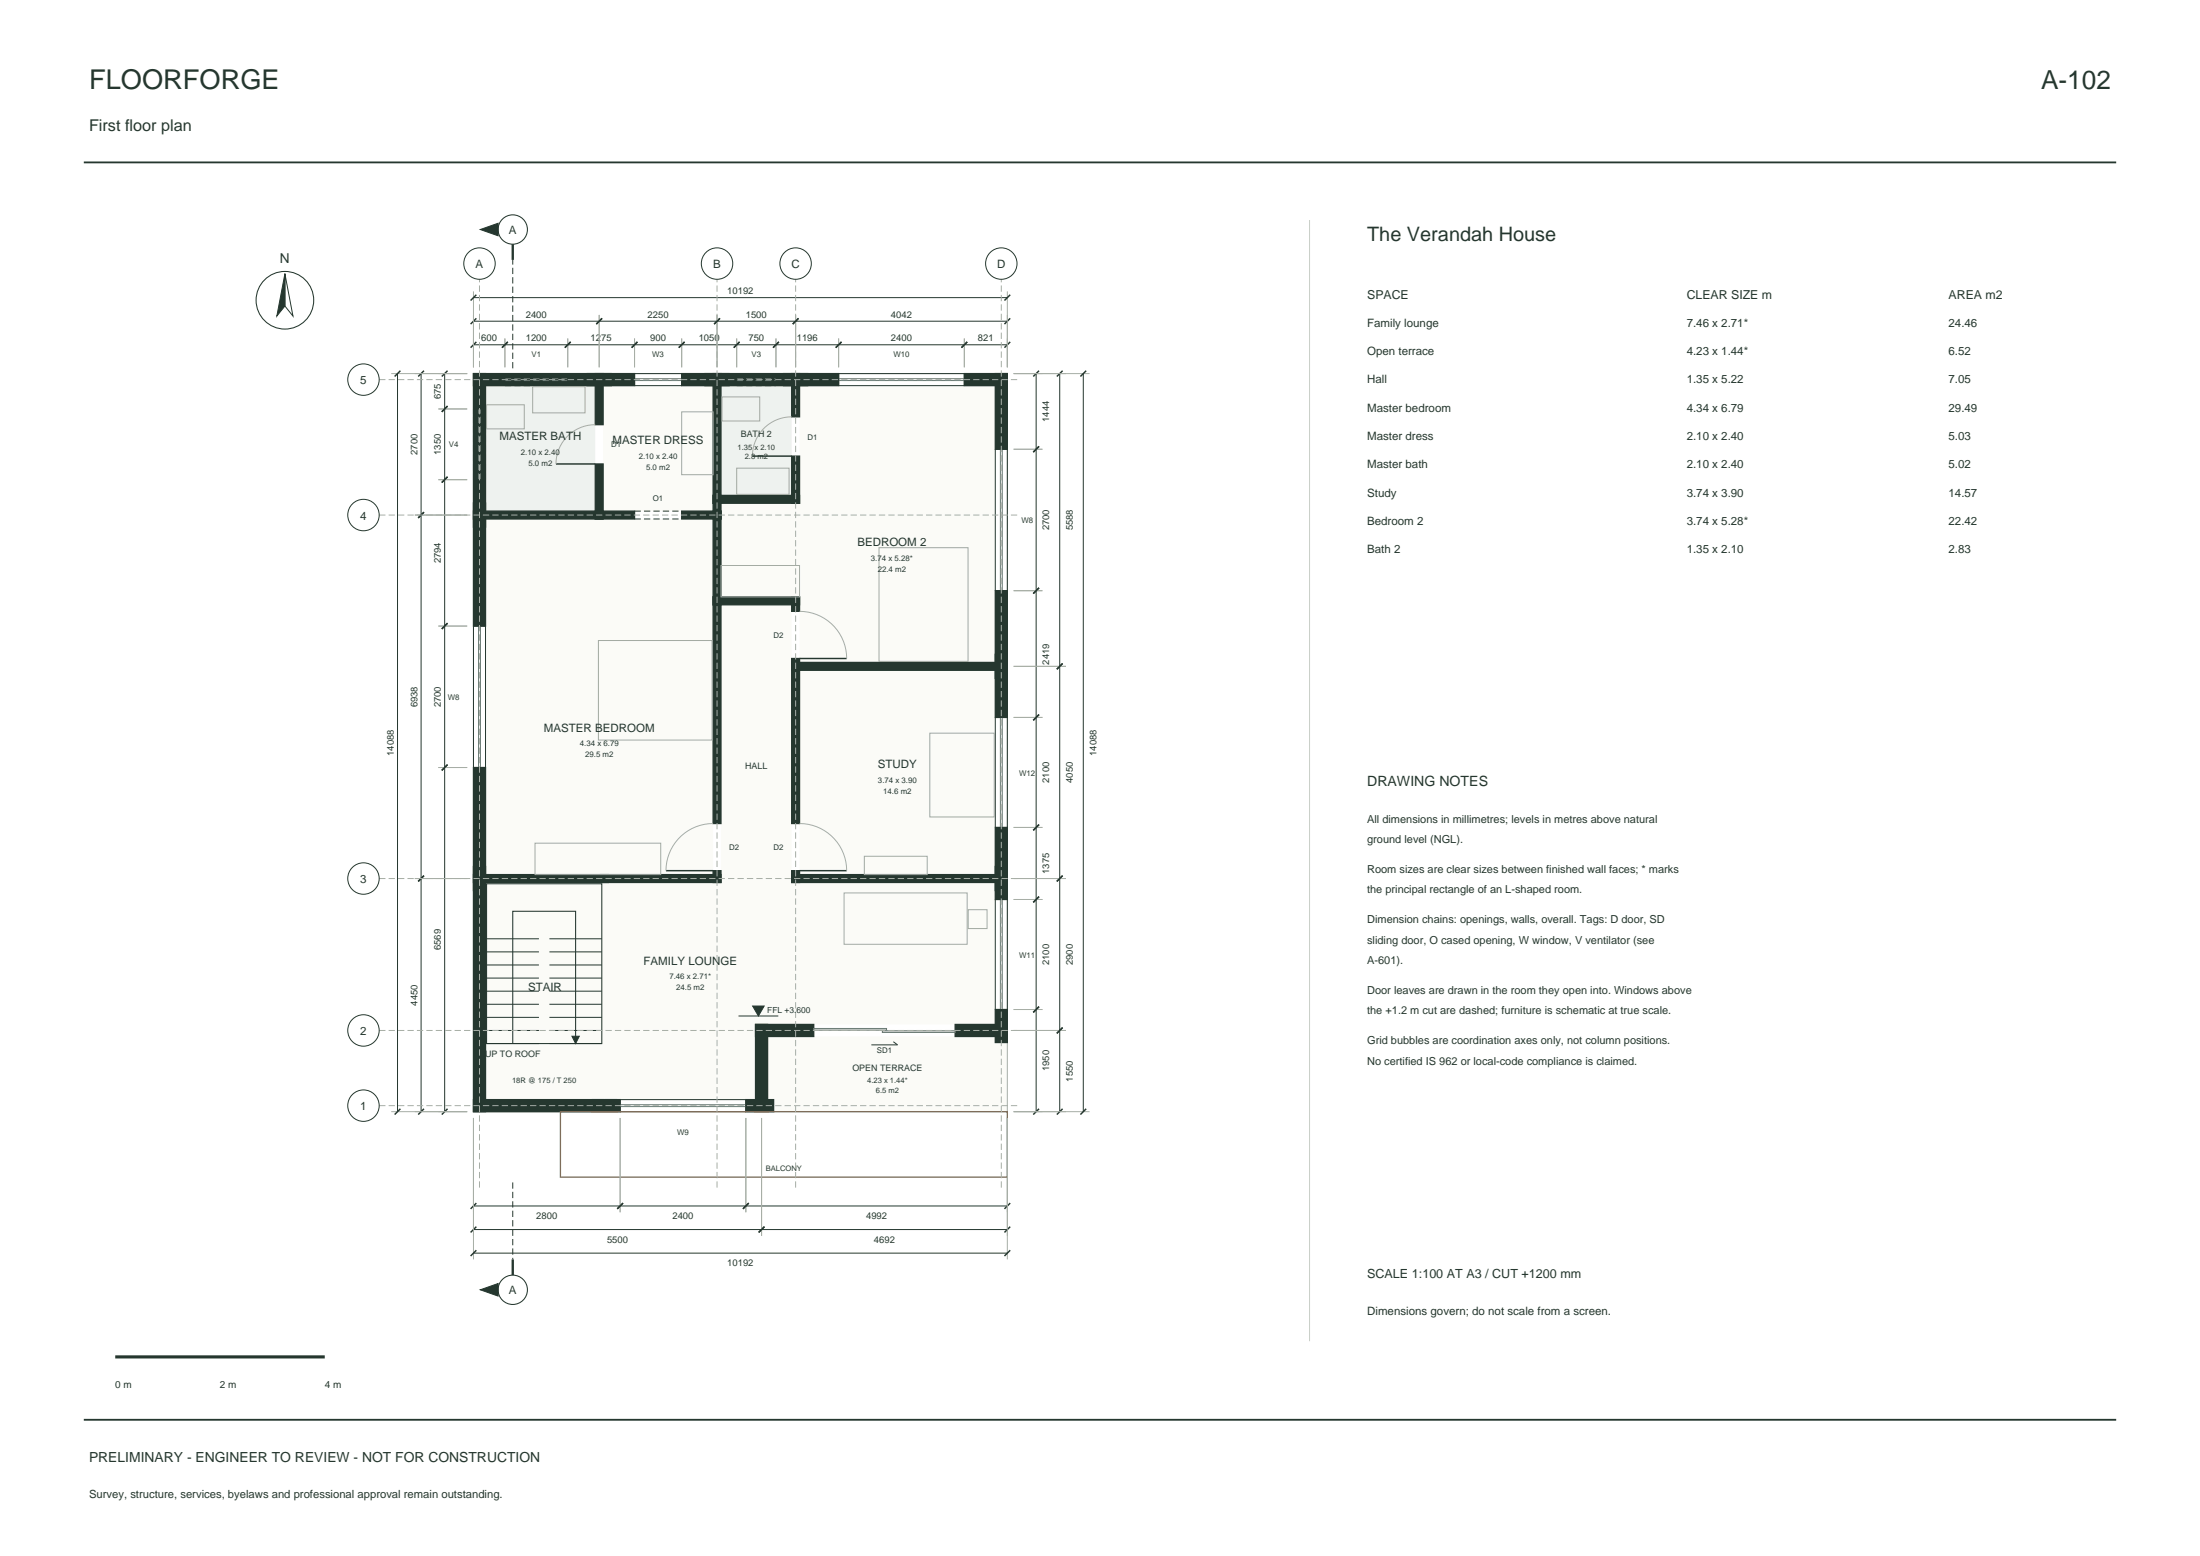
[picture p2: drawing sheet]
<svg xmlns="http://www.w3.org/2000/svg" width="420mm" height="297mm" viewBox="0 0 420 297" stroke-linecap="round" stroke-linejoin="round" font-family="sans-serif">
<path d="M16 31h388M16 271h388" fill="none" stroke="#25372f" stroke-width=".35"/>
<g fill="#fbfbf7">
<path d="M92.7 168.4h22.7v41.5h-22.7z" fill-rule="evenodd"/>
<path d="M115.4 168.4h22.2v-.7h13.5v.7h38.9v27.1h-45.8v14.4h-28.8z" fill-rule="evenodd"/>
<path d="M146.5 197.8h43.5v1.2h2.3v13.2h-44.6v-2.3h-1.2z" fill-rule="evenodd"/>
<path d="M137.6 115.4h13.5v52.3h-13.5z" fill-rule="evenodd"/>
<path d="M92.7 99.1h43.4v67.8h-43.4z" fill-rule="evenodd"/>
<path d="M115.1 73.6h21v24h-21z" fill-rule="evenodd"/>
</g>
<path d="M92.7 73.6h20.9v24h-20.9z" fill-rule="evenodd" fill="#eef2ef"/>
<g fill="#fbfbf7">
<path d="M152.6 127.9h37.4v39h-37.4z" fill-rule="evenodd"/>
<path d="M152.6 73.6h37.4v52.8h-37.4v-12.5h-15v-17.8h15z" fill-rule="evenodd"/>
</g>
<path d="M137.6 73.6h13.5v21h-13.5z" fill-rule="evenodd" fill="#eef2ef"/>
<path d="M90.4 71.3h101.9v140.9h-101.9zM151.1 79.6a7.5 7.5 0 0 0-7.5 7.5M113.6 81.1a7.5 7.5 0 0 0-7.5 7.5M152.6 116.7a9 9 0 0 1 9 9M136.1 157.2a9 9 0 0 0-9 9M152.6 157.2a9 9 0 0 1 9 9" fill="none" stroke="#a8afa4" stroke-width=".19"/>
<path d="M92.9 168.7h22v30.5h-22z" fill="none" stroke="#25372f" stroke-width=".2"/>
<g fill="#25372f" stroke="#25372f" stroke-width=".25">
<path d="M90.4 165.4h2.3v46.8h-2.3z" fill-rule="evenodd"/>
<path d="M90.4 209.9h27.3v2.3h-27.3z" fill-rule="evenodd"/>
<path d="M90.4 96h2.3v23.5h-2.3z" fill-rule="evenodd"/>
<path d="M90.4 146.5h2.3v23.5h-2.3z" fill-rule="evenodd"/>
<path d="M90.4 166.9h25.7v1.5h-25.7z" fill-rule="evenodd"/>
<path d="M90.4 71.3h2.3v29.3h-2.3z" fill-rule="evenodd"/>
<path d="M90.4 97.6h24.7v1.5h-24.7z" fill-rule="evenodd"/>
<path d="M90.4 71.3h26.3v2.3h-26.3z" fill-rule="evenodd"/>
<path d="M113.6 88.6h1.5v10.5h-1.5z" fill-rule="evenodd"/>
<path d="M113.6 71.3h1.5v9.8h-1.5z" fill-rule="evenodd"/>
<path d="M130.1 97.6h7.5v1.5h-7.5z" fill-rule="evenodd"/>
<path d="M113.6 97.6h7.5v1.5h-7.5z" fill-rule="evenodd"/>
<path d="M130.1 71.3h9.1v2.3h-9.1z" fill-rule="evenodd"/>
<path d="M112.1 71.3h9v2.3h-9z" fill-rule="evenodd"/>
<path d="M142.4 209.9h5.3v2.3h-5.3z" fill-rule="evenodd"/>
<path d="M113.1 209.9h5.3v2.3h-5.3z" fill-rule="evenodd"/>
<path d="M114.6 166.9h23v1.5h-23z" fill-rule="evenodd"/>
<path d="M136.1 113.9h1.5v43.3h-1.5z" fill-rule="evenodd"/>
<path d="M136.1 166.2h1.5v2.2h-1.5z" fill-rule="evenodd"/>
<path d="M136.1 97.6h1.5v17.8h-1.5z" fill-rule="evenodd"/>
<path d="M136.1 113.9h16.5v1.5h-16.5z" fill-rule="evenodd"/>
<path d="M136.1 94.6h1.5v4.5h-1.5z" fill-rule="evenodd"/>
<path d="M136.1 71.3h1.5v24.8h-1.5z" fill-rule="evenodd"/>
<path d="M136.1 94.6h16.5v1.5h-16.5z" fill-rule="evenodd"/>
<path d="M134.6 71.3h19.6v2.3h-19.6z" fill-rule="evenodd"/>
<path d="M144.2 195.5h2.3v16.7h-2.3z" fill-rule="evenodd"/>
<path d="M144.2 195.5h11.2v2.3h-11.2z" fill-rule="evenodd"/>
<path d="M182.3 195.5h10v2.3h-10z" fill-rule="evenodd"/>
<path d="M151.1 126.4h1.5v30.8h-1.5z" fill-rule="evenodd"/>
<path d="M151.1 166.2h1.5v2.2h-1.5z" fill-rule="evenodd"/>
<path d="M151.1 166.9h41.2v1.5h-41.2z" fill-rule="evenodd"/>
<path d="M151.1 113.9h1.5v2.8h-1.5z" fill-rule="evenodd"/>
<path d="M151.1 125.7h1.5v2.2h-1.5z" fill-rule="evenodd"/>
<path d="M151.1 126.4h41.2v1.5h-41.2z" fill-rule="evenodd"/>
<path d="M151.1 87.1h1.5v9h-1.5z" fill-rule="evenodd"/>
<path d="M151.1 71.3h1.5v8.3h-1.5z" fill-rule="evenodd"/>
<path d="M149.6 71.3h10.5v2.3h-10.5z" fill-rule="evenodd"/>
<path d="M184.1 71.3h8.2v2.3h-8.2z" fill-rule="evenodd"/>
<path d="M190 165.4h2.3v6.3h-2.3z" fill-rule="evenodd"/>
<path d="M190 192.7h2.3v6.3h-2.3z" fill-rule="evenodd"/>
<path d="M190 124.9h2.3v12h-2.3z" fill-rule="evenodd"/>
<path d="M190 157.9h2.3v12.1h-2.3z" fill-rule="evenodd"/>
<path d="M190 112.7h2.3v16.8h-2.3z" fill-rule="evenodd"/>
<path d="M190 71.3h2.3v14.4h-2.3z" fill-rule="evenodd"/>
</g>
<path d="M106.1 88.6h7.5M143.6 87.1h7.5M152.6 125.7h9M127.1 166.2h9M152.6 166.2h9" fill="none" stroke="#25372f" stroke-width=".28"/>
<path d="M121.1 97.6h9M121.1 99.1h9" fill="none" stroke="#25372f" stroke-width=".19" stroke-dasharray="1.2 .6" stroke-linecap="butt"/>
<g fill="#e3ebea" stroke="#5f7d78" stroke-width=".19">
<path d="M155.4 196.3h13.9v.3h-13.9z" fill-rule="evenodd"/>
<path d="M168.5 196.8h13.8v.3h-13.8z" fill-rule="evenodd"/>
</g>
<g fill="none" stroke="#25372f" stroke-width=".19">
<path d="M54.4 52.3l1.5 8-1.5-1.9zM90.4 56.8h101.9M75.9 71.3v140.9M80.4 71.3v140.9M84.9 71.3v140.9M90.4 78.1h2.3M90.4 65.8h101.9M90.4 61.3h101.9M96.4 71.3v2.3M108.4 71.3v2.3M121.1 71.3h9v2.3h-9zM140.6 71.3v2.3"/>
<path d="M148.1 71.3v2.3M160.1 71.3h24v2.3h-24zM197.8 71.3v140.9M202.3 71.3v140.9M206.8 71.3v140.9M90.4 91.6h2.3M190 85.7h2.3v27h-2.3zM90.4 119.5h2.3v27h-2.3zM190 136.9h2.3v21h-2.3zM92.9 179.2h10M104.9 179.2h10M190 171.7h2.3v21h-2.3z"/>
<path d="M92.9 199.2h10M92.9 196.7h10M92.9 194.2h10M92.9 191.7h10M92.9 189.2h10M92.9 186.7h10M92.9 184.2h10M92.9 181.7h10M104.9 199.2h10M104.9 196.7h10M104.9 194.2h10M104.9 191.7h10"/>
<path d="M104.9 189.2h10M104.9 186.7h10M104.9 184.2h10M104.9 181.7h10M141 193.9h7.6M170.5 198.8l.8 .6h-5M118.4 209.9h24v2.3h-24zM90.4 230.2h101.9M90.4 234.7h101.9M90.4 239.2h101.9"/>
<circle cx="91.5" cy="50.3" r="3"/>
<circle cx="136.9" cy="50.3" r="3"/>
<circle cx="151.9" cy="50.3" r="3"/>
<circle cx="191.2" cy="50.3" r="3"/>
<circle cx="69.4" cy="72.5" r="3"/>
<circle cx="69.4" cy="98.3" r="3"/>
<circle cx="69.4" cy="167.7" r="3"/>
<circle cx="69.4" cy="196.7" r="3"/>
<circle cx="69.4" cy="211" r="3"/>
</g>
<g fill="none" stroke="#5f7d78" stroke-width=".19">
<path d="M121.1 72.3h9M121.1 72.6h9M160.1 72.3h24M160.1 72.6h24M191 85.7v27M191.3 85.7v27M91.4 119.5v27M91.7 119.5v27M191 136.9v21M191.3 136.9v21M191 171.7v21M191.3 171.7v21"/>
<path d="M118.4 211.2h24M118.4 210.9h24"/>
</g>
<path d="M96.4 71.3h12M96.4 73.6h12M97.9 70.3v-20.7M140.6 71.3h7.5M140.6 73.6h7.5M90.4 91.6v-13.5M92.7 91.6v-13.5M97.9 225.7v14.7" fill="none" stroke="#25372f" stroke-width=".19" stroke-dasharray="1.2 .6" stroke-linecap="butt"/>
<path d="M96.4 72.3h12M96.4 72.6h12M140.6 72.3h7.5M140.6 72.6h7.5M91.4 91.6v-13.5M91.7 91.6v-13.5" fill="none" stroke="#5f7d78" stroke-width=".19" stroke-dasharray="1.2 .6" stroke-linecap="butt"/>
<g fill="none" stroke="#25372f" stroke-width=".2">
<path d="M97.9 199.2v-25.3h12v25.3"/>
<circle cx="54.4" cy="57.3" r="5.5"/>
<circle cx="97.9" cy="43.8" r="2.8"/>
<circle cx="97.9" cy="246.2" r="2.8"/>
</g>
<g fill="#25372f" stroke="#25372f" stroke-width=".19">
<path d="M109.2 197.8h1.4l-.7 1.4z"/>
<path d="M143.7 192h2.2l-1.1 1.9z"/>
<path d="M91.7 246.2l3.4-1.2v2.4z"/>
<path d="M91.7 43.8l3.4-1.2v2.4z"/>
<path d="M54.4 52.3v6.1l-1.6 1.9z"/>
</g>
<g fill="none" stroke="#a3aaa1" stroke-width=".19">
<path d="M92.9 77.3h7.2v4.6h-7.2zM101.7 73.8h10v5h-10zM130.1 78.6h6v12h-6zM137.8 75.8h7.2v4.6h-7.2zM140.6 89.4h10v5h-10zM137.6 107.9h15v6h-15zM167.8 104.5h17v21.7h-17zM114.2 122.3h21.7v19h-21.7zM177.5 139.9h12.3v16h-12.3zM102.1 160.9h24v6h-24zM161.1 170.4h23.5v9.8h-23.5zM165 163.4h12v3.5h-12z"/>
<path d="M184.8 173.6h3.6v3.6h-3.6z"/>
</g>
<path d="M107 212.2h85.3v12.5h-85.3z" fill="none" stroke="#9e653f" stroke-width=".25"/>
<g fill="none" stroke="#a8afa4" stroke-width=".19">
<path d="M90.4 55.6v14.5M192.3 55.6v14.5M74.7 71.3h14.5M83.7 78.1h5.5M96.4 64.6v5.5M108.4 64.6v5.5M114.4 60.1v10M121.1 64.6v5.5M130.1 64.6v5.5M136.9 60.1v10M140.6 64.6v5.5M148.1 64.6v5.5"/>
<path d="M151.9 60.1v10M160.1 64.6v5.5M184.1 64.6v5.5M193.5 71.3h14.5M79.2 98.3h10M83.7 91.6h5.5M193.5 85.7h5.5M83.7 119.5h5.5M193.5 112.7h5.5M193.5 136.9h5.5M193.5 127.2h10M83.7 146.5h5.5"/>
<path d="M193.5 157.9h5.5M79.2 167.7h10M193.5 167.7h10M193.5 171.7h5.5M193.5 192.7h5.5M193.5 196.7h10M74.7 212.2h14.5M90.4 213.4v27M118.4 213.4v18M142.4 213.4v18M145.4 213.4v22.5M192.3 213.4v27"/>
<path d="M193.5 212.2h14.5"/>
</g>
<g fill="none" stroke="#25372f" stroke-width=".28">
<path d="M90.9 56.3l-1.1 1.1M192.9 56.3l-1.1 1.1M76.4 70.8l-1.1 1.1M80.9 70.8l-1.1 1.1M85.4 70.8l-1.1 1.1M85.4 77.5l-1.1 1.1M90.9 65.3l-1.1 1.1M90.9 60.8l-1.1 1.1M96.9 65.3l-1.1 1.1M108.9 65.3l-1.1 1.1M114.9 60.8l-1.1 1.1M121.7 65.3l-1.1 1.1"/>
<path d="M130.7 65.3l-1.1 1.1M137.4 60.8l-1.1 1.1M141.2 65.3l-1.1 1.1M148.7 65.3l-1.1 1.1M152.4 60.8l-1.1 1.1M160.6 65.3l-1.1 1.1M184.6 65.3l-1.1 1.1M192.9 65.3l-1.1 1.1M192.9 60.8l-1.1 1.1M198.4 70.8l-1.1 1.1M202.9 70.8l-1.1 1.1M207.4 70.8l-1.1 1.1"/>
<path d="M80.9 97.8l-1.1 1.1M85.4 91l-1.1 1.1M198.4 85.2l-1.1 1.1M85.4 118.9l-1.1 1.1M198.4 112.2l-1.1 1.1M198.4 136.4l-1.1 1.1M202.9 126.6l-1.1 1.1M85.4 146l-1.1 1.1M198.4 157.4l-1.1 1.1M80.9 167.1l-1.1 1.1M198.4 171.1l-1.1 1.1M202.9 167.1l-1.1 1.1"/>
<path d="M198.4 192.1l-1.1 1.1M202.9 196.1l-1.1 1.1M76.4 211.6l-1.1 1.1M80.9 211.6l-1.1 1.1M85.4 211.6l-1.1 1.1M198.4 211.6l-1.1 1.1M202.9 211.6l-1.1 1.1M207.4 211.6l-1.1 1.1M90.9 229.6l-1.1 1.1M90.9 234.1l-1.1 1.1M90.9 238.6l-1.1 1.1M118.9 229.6l-1.1 1.1"/>
<path d="M142.9 229.6l-1.1 1.1M145.9 234.1l-1.1 1.1M192.9 229.6l-1.1 1.1M192.9 234.1l-1.1 1.1M192.9 238.6l-1.1 1.1"/>
</g>
<path d="M72.4 72.5h121.9M72.4 98.3h121.9M72.4 167.7h121.9M72.4 196.7h121.9M72.4 211h121.9M91.5 226.7v-173.4M136.9 226.7v-173.4M151.9 226.7v-173.4M191.2 226.7v-173.4" fill="none" stroke="#a8afa4" stroke-width=".19" stroke-dasharray="1.2 .6" stroke-linecap="butt"/>
<path d="M97.9 46.6v3M97.9 240.4v3" fill="none" stroke="#25372f" stroke-width=".45"/>
<path d="M250 42v214" fill="none" stroke="#c9d0c7" stroke-width=".2"/>
<path d="M22 259h40" fill="none" stroke="#25372f" stroke-width=".6"/>
<text font-size="5.2" fill="#25372f" x="17" y="17">FLOORFORGE</text>
<text font-size="5" fill="#25372f" x="389.7" y="17">A-102</text>
<text font-size="3.8" fill="#25372f" x="261" y="46">The Verandah House</text>
<text font-size="3.1" fill="#25372f" x="17" y="25">First floor plan</text>
<text font-size="2.7" fill="#25372f" x="261" y="150">DRAWING NOTES</text>
<g font-size="2.6" fill="#25372f">
<text x="53.5" y="50.1">N</text>
<text x="17" y="279">PRELIMINARY - ENGINEER TO REVIEW - NOT FOR CONSTRUCTION</text>
</g>
<text font-size="2.4" fill="#25372f" x="261" y="244">SCALE 1:100 AT A3 / CUT +1200 mm</text>
<g font-size="2.3" fill="#25372f">
<text x="261" y="57">SPACE</text>
<text x="322" y="57">CLEAR SIZE m</text>
<text x="372" y="57">AREA m2</text>
</g>
<g font-size="2.2" fill="#25372f">
<text x="97.2" y="44.7">A</text>
<text x="90.8" y="51.2">A</text>
<text x="136.2" y="51.2">B</text>
<text x="151.1" y="51.2">C</text>
<text x="190.4" y="51.2">D</text>
<text x="261" y="62.4">Family lounge</text>
<text x="322" y="62.4">7.46 x 2.71*</text>
<text x="372" y="62.4">24.46</text>
<text x="261" y="67.8">Open terrace</text>
<text x="322" y="67.8">4.23 x 1.44*</text>
<text x="372" y="67.8">6.52</text>
<text x="68.8" y="73.4">5</text>
<text x="261" y="73.2">Hall</text>
<text x="322" y="73.2">1.35 x 5.22</text>
<text x="372" y="73.2">7.05</text>
<text x="261" y="78.6">Master bedroom</text>
<text x="322" y="78.6">4.34 x 6.79</text>
<text x="372" y="78.6">29.49</text>
<text x="95.3" y="84">MASTER BATH</text>
<text x="117" y="84.8">MASTER DRESS</text>
<text x="261" y="84">Master dress</text>
<text x="261" y="89.4">Master bath</text>
<text x="322" y="84">2.10 x 2.40</text>
<text x="322" y="89.4">2.10 x 2.40</text>
<text x="372" y="84">5.03</text>
<text x="372" y="89.4">5.02</text>
<text x="261" y="94.8">Study</text>
<text x="322" y="94.8">3.74 x 3.90</text>
<text x="372" y="94.8">14.57</text>
<text x="68.8" y="99.2">4</text>
<text x="261" y="100.2">Bedroom 2</text>
<text x="322" y="100.2">3.74 x 5.28*</text>
<text x="372" y="100.2">22.42</text>
<text x="163.7" y="104.3">BEDROOM 2</text>
<text x="261" y="105.6">Bath 2</text>
<text x="322" y="105.6">1.35 x 2.10</text>
<text x="372" y="105.6">2.83</text>
<text x="103.8" y="139.6">MASTER BEDROOM</text>
<text x="167.6" y="146.7">STUDY</text>
<text x="68.8" y="168.6">3</text>
<text x="122.9" y="184.2">FAMILY LOUNGE</text>
<text x="100.8" y="189.2">STAIR</text>
<text x="68.8" y="197.6">2</text>
<text x="68.8" y="211.9">1</text>
<text x="97.2" y="247">A</text>
<text x="261" y="251">Dimensions govern; do not scale from a screen.</text>
</g>
<g font-size="2.1" fill="#25372f">
<text x="261" y="157">All dimensions in millimetres; levels in metres above natural</text>
<text x="261" y="160.9">ground level (NGL).</text>
<text x="261" y="166.6">Room sizes are clear sizes between finished wall faces; * marks</text>
<text x="261" y="170.5">the principal rectangle of an L-shaped room.</text>
<text x="261" y="176.2">Dimension chains: openings, walls, overall. Tags: D door, SD</text>
<text x="261" y="180.1">sliding door, O cased opening, W window, V ventilator (see</text>
<text x="261" y="184">A-601).</text>
<text x="261" y="189.7">Door leaves are drawn in the room they open into. Windows above</text>
<text x="261" y="193.6">the +1.2 m cut are dashed; furniture is schematic at true scale.</text>
<text x="261" y="199.3">Grid bubbles are coordination axes only, not column positions.</text>
<text x="261" y="203.2">No certified IS 962 or local-code compliance is claimed.</text>
<text x="17" y="286">Survey, structure, services, byelaws and professional approval remain outstanding.</text>
</g>
<g font-size="1.9" fill="#25372f">
<text x="22" y="265">0 m</text>
<text x="42" y="265">2 m</text>
<text x="62" y="265">4 m</text>
</g>
<g font-size="1.8" fill="#25372f">
<text x="138.8" y="56.1">10192</text>
<text x="91.9" y="65.1">600</text>
<text x="100.4" y="65.1">1200</text>
<text x="100.4" y="60.6">2400</text>
<text x="112.8" y="65.1">1275</text>
<text x="123.6" y="60.6">2250</text>
<text x="124.1" y="65.1">900</text>
<text x="133.4" y="65.1">1050</text>
<text x="142.4" y="60.6">1500</text>
<text x="142.9" y="65.1">750</text>
<text x="152.1" y="65.1">1196</text>
<text x="170.1" y="65.1">2400</text>
<text x="170.1" y="60.6">4042</text>
<text x="186.7" y="65.1">821</text>
<text x="84.2" y="76.2" transform="rotate(-90 84.2 76.2)">675</text>
<text x="200.3" y="80.5" transform="rotate(-90 200.3 80.5)">1444</text>
<text x="79.7" y="86.8" transform="rotate(-90 79.7 86.8)">2700</text>
<text x="84.2" y="86.8" transform="rotate(-90 84.2 86.8)">1350</text>
<text x="200.3" y="101.3" transform="rotate(-90 200.3 101.3)">2700</text>
<text x="204.8" y="101.3" transform="rotate(-90 204.8 101.3)">5588</text>
<text x="84.2" y="107.5" transform="rotate(-90 84.2 107.5)">2794</text>
<text x="200.3" y="126.8" transform="rotate(-90 200.3 126.8)">2419</text>
<text x="79.7" y="135" transform="rotate(-90 79.7 135)">6938</text>
<text x="84.2" y="135" transform="rotate(-90 84.2 135)">2700</text>
<text x="75.2" y="144.3" transform="rotate(-90 75.2 144.3)">14088</text>
<text x="200.3" y="149.4" transform="rotate(-90 200.3 149.4)">2100</text>
<text x="204.8" y="149.4" transform="rotate(-90 204.8 149.4)">4050</text>
<text x="209.3" y="144.3" transform="rotate(-90 209.3 144.3)">14088</text>
<text x="200.3" y="166.8" transform="rotate(-90 200.3 166.8)">1375</text>
<text x="84.2" y="181.3" transform="rotate(-90 84.2 181.3)">6569</text>
<text x="200.3" y="184.2" transform="rotate(-90 200.3 184.2)">2100</text>
<text x="204.8" y="184.2" transform="rotate(-90 204.8 184.2)">2900</text>
<text x="79.7" y="191.9" transform="rotate(-90 79.7 191.9)">4450</text>
<text x="200.3" y="204.4" transform="rotate(-90 200.3 204.4)">1950</text>
<text x="204.8" y="206.4" transform="rotate(-90 204.8 206.4)">1550</text>
<text x="102.4" y="232.7">2800</text>
<text x="128.4" y="232.7">2400</text>
<text x="165.3" y="232.7">4992</text>
<text x="115.9" y="237.2">5500</text>
<text x="166.8" y="237.2">4692</text>
<text x="138.8" y="241.7">10192</text>
</g>
<g font-size="1.7" fill="#25372f">
<text x="141.4" y="83.5">BATH 2</text>
<text x="142.3" y="146.8">HALL</text>
<text x="92.6" y="201.8">UP TO ROOF</text>
<text x="162.7" y="204.4">OPEN TERRACE</text>
</g>
<text font-size="1.6" fill="#25372f" x="146.5" y="193.3">FFL +3.600</text>
<g font-size="1.5" fill="#25372f">
<text x="101.5" y="68.1">V1</text>
<text x="124.5" y="68.1">W3</text>
<text x="143.5" y="68.1">V3</text>
<text x="170.6" y="68.1">W10</text>
<text x="154.2" y="83.9">D1</text>
<text x="85.7" y="85.4">V4</text>
<text x="99.5" y="86.8">2.10 x 2.40</text>
<text x="100.9" y="88.9">5.0 m2</text>
<text x="116.7" y="85.4">D1</text>
<text x="121.9" y="87.6">2.10 x 2.40</text>
<text x="123.3" y="89.7">5.0 m2</text>
<text x="124.6" y="95.7">O1</text>
<text x="195" y="99.8">W8</text>
<text x="166.3" y="107.1">3.74 x 5.28*</text>
<text x="167.6" y="109.2">22.4 m2</text>
<text x="147.7" y="121.8">D2</text>
<text x="85.5" y="133.6">W8</text>
<text x="110.7" y="142.4">4.34 x 6.79</text>
<text x="111.7" y="144.5">29.5 m2</text>
<text x="167.6" y="149.5">3.74 x 3.90</text>
<text x="194.6" y="148">W12</text>
<text x="168.6" y="151.6">14.6 m2</text>
<text x="139.2" y="162.3">D2</text>
<text x="147.7" y="162.3">D2</text>
<text x="194.6" y="182.8">W11</text>
<text x="127.8" y="187">7.46 x 2.71*</text>
<text x="129.1" y="189.1">24.5 m2</text>
<text x="167.4" y="200.9">SD1</text>
<text x="129.3" y="216.6">W9</text>
</g>
<g font-size="1.4" fill="#25372f">
<text x="140.8" y="85.8">1.35 x 2.10</text>
<text x="142.2" y="87.7">2.8 m2</text>
<text x="97.8" y="206.7">18R @ 175 / T 250</text>
<text x="165.6" y="206.8">4.23 x 1.44*</text>
<text x="167.2" y="208.6">6.5 m2</text>
<text x="146.2" y="223.5">BALCONY</text>
</g>
</svg>
